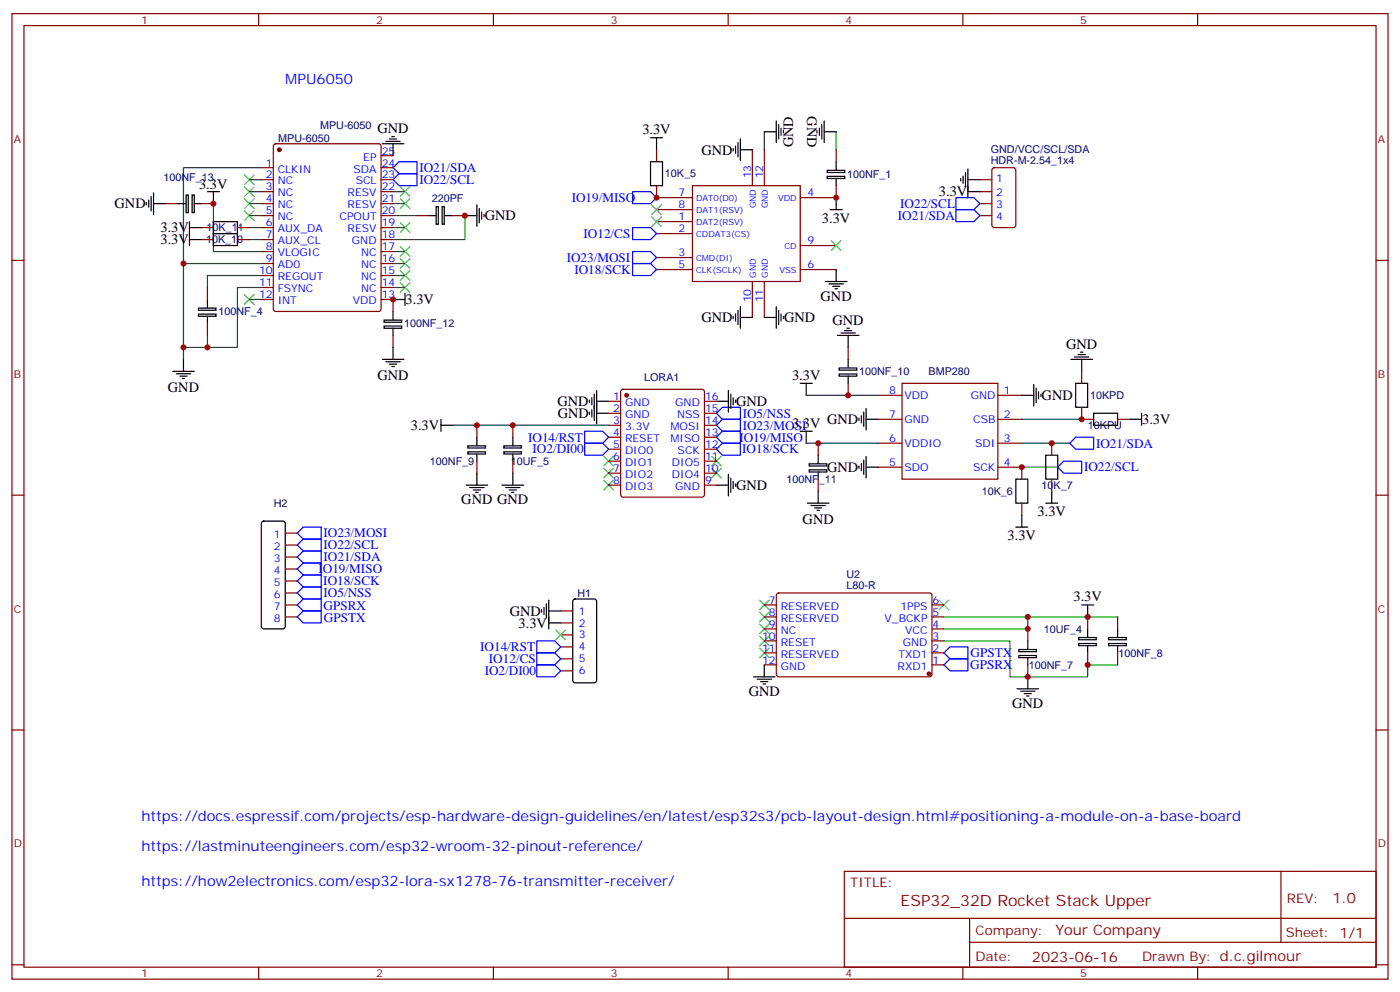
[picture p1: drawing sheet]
<svg xmlns="http://www.w3.org/2000/svg" width="412mm" height="292mm" viewBox="0 0 412 292" stroke-linecap="round" stroke-linejoin="round" font-family="sans-serif">
<g fill="none" stroke="#870000" stroke-width=".35">
<path d="M3.5 4h405.4v284.4h-405.4zM7.1 7.5h398.2v277.3h-398.2zM76.2 4v3.5M145.3 4v3.5M214.5 4v3.5M283.6 4v3.5M352.8 4v3.5M48.8 60h3.5M59.3 60h3.6M77 52.9h3.5M77 56.4h3.5M77 60h3.5"/>
<path d="M77 49.4h3.5M80.7 42.5l.5-.2h30.3l.7 .5 .1 48.2-.5 .7h-30.6l-.6-.4-.1-48.3zM112.3 52.9h3.5M112.3 56.4h3.5M112.3 60h3.5M112.3 49.4h3.5M112.3 45.9h3.5M193.4 54.7v3.5h10.6M193.4 44.1v3.5M204 54.7h31.7v28.2h-31.7zM221.6 44.1v10.6M225.1 44.1v10.6"/>
<path d="M246.3 54.7v3.5h-10.6M246.3 44.1v3.5M288.6 52.9h3.6M288.6 56.4h3.6M288.6 60h3.6M292.4 49.6l.5-.2h5.6l.7 .4v16.5l-.4 .7h-5.9l-.7-.4v-16.5zM3.5 76.7h3.6M59.3 67h3.6M59.3 70.6h3.6M69.9 67h3.5M69.9 70.6h3.5M77 63.5h3.5"/>
<path d="M77 67h3.5M77 70.6h3.5M77 74.1h3.5M77 77.6h3.5M112.3 63.5h3.5M112.3 67h3.5M112.3 70.6h3.5M112.3 74.1h3.5M112.3 77.6h3.5M122.8 63.5h3.6M133.4 63.5h3.5M193.4 65.3h10.6"/>
<path d="M193.4 68.8h10.6M193.4 75.8h10.6M193.4 79.4h10.6M193.4 61.7h10.6M235.7 79.4h10.6M235.7 72.3h10.6M288.6 63.5h3.6M405.3 76.7h3.6M61.1 84.7v3.5M61.1 95.3v3.5M77 81.1h3.5M77 84.7h3.5"/>
<path d="M77 88.2h3.5M112.3 81.1h3.5M112.3 84.7h3.5M112.3 88.2h3.5v3.5M115.8 98.8v3.5M221.6 82.9v10.6M225.1 82.9v10.6M179.3 118.2h3.5M183 114.9l.5-.2h23.3l.5 .2 .2 .5v30.3l-.2 .5-.5 .2h-23.3l-.5-.2-.2-.5v-30.3zM207.5 118.2h3.5M249.8 102.3v3.5M249.8 112.9v3.5"/>
<path d="M258.7 116.4h7M265.7 112.9h28.2v28.2h-28.2zM293.9 116.4h7.1M318.6 119.9v3.6h3.6M318.6 109.4v3.5M140.5 125.2v3.6M140.5 135.8v3.5M151.1 125.2v3.6M151.1 135.8v3.5M179.3 121.7h3.5M179.3 125.2h3.5M179.3 128.8h3.5"/>
<path d="M179.3 132.3h3.5M179.3 135.8h3.5M179.3 139.3h3.5M207.5 121.7h3.5M207.5 125.2h3.5M207.5 128.8h3.5M207.5 132.3h3.5M207.5 135.8h3.5M207.5 139.3h3.5M241 130.5v3.6M258.7 123.5h7M258.7 130.5h7"/>
<path d="M258.7 137.6h7M293.9 123.5h7.1M293.9 130.5h7.1M293.9 137.6h7.1v3.5M309.8 130.5v3.6M329.2 123.5h3.5M3.5 145.8h3.6M84 157h3.6M179.3 142.9h3.5M207.5 142.9h3.5M241 141.1v3.5M301 148.2v3.5"/>
<path d="M309.8 141.1v3.5M405.3 145.8h3.6M84 178.2h3.6M84 160.5h3.6M84 164h3.6M84 167.6h3.6M84 171.1h3.6M84 174.6h3.6M165.2 179.9h3.5M225.1 178.2h3.6M228.9 174.8l.5-.2 44.7 .1 .4 .6v23.6l-.7 .4h-44.7l-.4-.7v-23.3zM274.5 178.2h3.6"/>
<path d="M84 181.7h3.6M165.2 183.4h3.5M165.2 187h3.5M165.2 190.5h3.5M165.2 194h3.5M165.2 197.6h3.5M225.1 195.8h3.6M225.1 192.3h3.6M225.1 188.7h3.6M225.1 185.2h3.6M225.1 181.7h3.6M274.5 195.8h3.6"/>
<path d="M274.5 192.3h3.6M274.5 188.7h3.6M274.5 185.2h3.6M274.5 181.7h3.6M302.8 185.2v3.5M302.8 195.8v3.5M320.4 181.7v3.5M320.4 192.3v3.5M329.2 181.7v3.5M329.2 192.3v3.5M3.5 215h3.6M405.3 215h3.6"/>
<path d="M248.7 256.6h156.6v28.2h-156.6zM377.3 256.6v20.9M248.7 270.5h156.5M285.6 277.5h119.6M285.6 270.5v14.1M3.5 284.1h3.6M76.2 284.8v3.6M145.3 284.8v3.6M214.5 284.8v3.6M283.6 284.8v3.6M352.8 284.8v3.6M405.3 284.1h3.6"/>
</g>
<g fill="none" stroke="#000" stroke-width=".35">
<path d="M225.1 38.8h3.6M228.7 35.6v6.4M229.4 36.7v4.2M230.1 37.7v2.2M230.8 38.5v.7M240.7 38.5v.7M241.4 37.7v2.2M242.1 36.7v4.2M242.8 38.8h3.5M242.8 35.6v6.4M43.1 59.6v.7M43.8 58.9v2.1"/>
<path d="M44.5 57.9v4.2M45.2 60h3.6M45.2 56.8v6.3M52.3 60h2.5M54.8 57.4h.7v5.2h-.7zM56.6 57.4h.6v5.2h-.6zM57.2 60h2.1M61.1 56.4h3.5M62.9 56.4v3.6M112.6 42.3h6.4M113.7 41.6h4.2M114.7 40.9h2.1"/>
<path d="M115.4 40.2h.7M115.8 42.3v3.6M191.6 47.6h3.6v7.1h-3.6zM191.6 40.6h3.6M193.4 40.6v3.5M216 43.7v.8M216.7 43v2.2M217.4 42v4.2M218.1 40.9v6.4M218.1 44.1h3.5M243.7 50.2h5.1v.6h-5.1zM243.7 51.9h5.1v.7h-5.1z"/>
<path d="M246.3 47.6v2.5M246.3 52.6v2.1M246.3 58.2v3.5M283 52.6v.7M283.7 51.9v2.1M284.4 50.8v4.2M285.1 52.9h3.5M285.1 49.7v8.5M285.1 56.4h3.5M55.8 67h3.5M55.8 65.3v7M55.8 70.6h3.5"/>
<path d="M62.9 68.8h7v3.5h-7zM62.9 65.3h7v3.5h-7zM126.4 63.5h2.1M128.5 60.9h.6v5.1h-.6zM130.2 60.9h.7v5.1h-.7zM131 63.5h2.4M136.9 63.5h3.6M140.5 60.3v6.4M141.2 61.4v4.2M141.9 62.4v2.2M142.6 63.1v.8M244.5 61.7h3.6"/>
<path d="M246.3 79.4v3.5M58.5 90.7h5.1v.7h-5.1zM58.5 92.5h5.1v.6h-5.1zM61.1 88.2v2.5M61.1 93.1v2.2M113.1 94.3h5.2v.6h-5.2zM113.1 96h5.2v.7h-5.2zM115.8 88.2h3.5M115.8 91.7v2.5M115.8 96.7v2.1M119.3 86.4v3.6M216 93.1v.7"/>
<path d="M216.7 92.4v2.1M217.4 91.4v4.2M218.1 93.5h3.5M218.1 90.3v6.4M225.1 93.5h3.6M228.7 90.3v6.4M229.4 91.4v4.2M230.1 92.4v2.1M230.8 93.1v.7M243.1 82.9h6.4M244.2 83.6h4.2M245.3 84.3h2.1"/>
<path d="M246 85h.7M246.7 98.8h6.3M247.7 98.1h4.3M248.8 97.4h2.1M249.5 96.7h.7M249.8 98.8v3.5M50.9 109.4h6.3M51.9 110.1h4.3M53 110.8h2.1M53.7 111.5h.7M54 105.8v3.6M112.6 105.8h6.4"/>
<path d="M113.7 106.5h4.2M114.7 107.2h2.1M115.4 108h.7M115.8 102.3v3.5M173.6 117.8v.7M174.3 117.1v2.1M175 116.1v7.7M175.8 115v9.9M175.8 118.2h3.5M211 118.2h3.6M214.6 115v6.4M215.3 116.1v4.2"/>
<path d="M216 117.1v2.1M216.7 117.8v.7M235.7 112.9h3.6M237.5 112.9v3.5M247.2 108.4h5.2v.6h-5.2zM247.2 110.1h5.2v.7h-5.2zM249.8 105.8v2.5M249.8 110.8v2.1M301 116.4h3.5M304.5 113.2v6.4M305.2 114.3v4.2M305.9 115.4v2.1"/>
<path d="M306.6 116.1v.7M315.5 105.8h6.3M316.5 105.1h4.2M316.9 112.9h3.5v7h-3.5zM317.6 104.4h2.1M318.3 103.7h.7M318.6 105.8v3.6M129.9 125.2h3.5M129.9 123.5v3.5M137.8 131.3h5.2v.6h-5.2zM137.8 133.1h5.2v.6h-5.2zM140.5 128.8v2.4"/>
<path d="M140.5 133.7v2.1M140.5 139.3v3.6M148.4 131.3h5.2v.6h-5.2zM148.4 133.1h5.2v.6h-5.2zM151.1 128.8v2.4M151.1 133.7v2.1M151.1 139.3v3.6M173.6 121.4v.7M174.3 120.6v2.2M175.8 121.7h3.5M214.6 139.7v6.3M235.7 127h3.6"/>
<path d="M237.5 127v3.5M238.4 136.6h5.2v.6h-5.2zM238.4 138.4h5.2v.6h-5.2zM241 134.1v2.4M241 139v2.1M253 123.1v.7M253 137.2v.7M253.7 122.4v2.1M253.7 136.5v2.1M254.4 121.4v4.2M254.4 135.5v4.2M255.1 123.5h3.6"/>
<path d="M255.1 120.3v6.3M255.1 134.4v6.4M255.1 137.6h3.6M308 134.1h3.6v7h-3.6zM322.2 121.7h7v3.5h-7zM332.7 123.5h3.6M336.3 121.7v3.5M77.2 153.7l.5-.2h5.6l.5 .2 .2 .5v30.3l-.2 .5-.5 .2h-5.6l-.5-.2-.2-.5v-30.3zM137.3 142.9h6.4M138.4 143.6h4.2M139.4 144.3h2.1M140.1 145h.7"/>
<path d="M147.9 142.9h6.3M148.9 143.6h4.3M150 144.3h2.1M150.7 145h.7M211 142.9h3.6M215.3 140.8v4.2M216 141.8v2.1M216.7 142.5v.7M237.8 148.2h6.4M238.9 148.9h4.2M240 149.6h2.1M240.7 150.3h.7"/>
<path d="M241 144.6v3.6M299.2 141.1h3.6v7.1h-3.6zM299.2 155.2h3.6M301 151.7v3.5M308 148.2h3.6M309.8 144.6v3.6M159.5 179.6v.7M160.2 178.9v2.1M160.9 177.8v4.2M161.6 176.7v8.5M161.6 179.9h3.6M168.9 176.6l.5-.2h5.6l.7 .4 .1 23.6-.5 .6-5.9 .1-.6-.5-.1-23.5z"/>
<path d="M318.6 178.2h3.6M320.4 178.2v3.5M161.6 183.4h3.6M222 199.3h6.3M225.1 195.8v3.5M300.1 191.3h5.2v.6h-5.2zM300.1 193h5.2v.7h-5.2zM302.8 188.7v2.5M302.8 193.7v2.1M302.8 199.3v3.5M317.7 187.7h5.2v.7h-5.2zM317.7 189.5h5.2v.6h-5.2z"/>
<path d="M320.4 185.2v2.5M320.4 190.1v2.2M326.6 187.7h5.2v.7h-5.2zM326.6 189.5h5.2v.6h-5.2zM329.2 185.2v2.5M329.2 190.1v2.2M223 200h4.3M224.1 200.7h2.1M224.8 201.4h.7M299.6 202.8h6.3M300.6 203.6h4.3M301.7 204.3h2.1"/>
<path d="M302.4 205h.7"/>
</g>
<g fill="none" stroke="#008700" stroke-width=".35">
<path d="M225.1 38.8v5.3M246.3 38.8v5.3M62.9 60v14.1h14.1M73.4 52.9h3.6M73.4 56.4h3.6M73.4 60h3.6M77 49.4h-23v28.2M115.8 56.4h3.5M115.8 60h3.5M73.4 63.5h3.6M73.4 67h3.6M73.4 70.6h3.6"/>
<path d="M77 77.6h-23v28.2M115.8 63.5h7M115.8 67h3.5M115.8 74.1h3.5M115.8 77.6h3.5M136.9 63.5v7.1h-21.1M61.1 98.8v3.5h-7.1M73.4 88.2h3.6M77 81.1h-15.9v3.6M77 84.7h-7.1v17.6h-8.8M115.8 81.1h3.5M115.8 84.7h3.5"/>
<path d="M237.5 116.4h21.2M133.4 125.2h45.9M237.5 130.5h21.2M301 137.6h10.6M301 130.5h14.1M301 123.5h17.6M278.1 188.7h19.4v10.6h22.9v-3.5h8.8M278.1 181.7h51.1M302.8 181.7v3.5h-24.7"/>
</g>
<g fill="none" stroke="#3c3" stroke-width=".35">
<path d="M72 51.5l2.9 2.8M72 55l2.9 2.9M72 58.6l2.9 2.8M74.9 51.5l-2.9 2.8M74.9 55l-2.9 2.9M74.9 58.6l-2.9 2.8M117.9 55l2.8 2.9M117.9 58.6l2.8 2.8M120.7 55l-2.8 2.9M120.7 58.6l-2.8 2.8M72 62.1l2.9 2.8M74.9 62.1l-2.9 2.8"/>
<path d="M117.9 65.6l2.8 2.8M117.9 72.7l2.8 2.8M117.9 76.2l2.8 2.8M117.9 79.7l2.8 2.9M120.7 65.6l-2.8 2.8M120.7 72.7l-2.8 2.8M120.7 76.2l-2.8 2.8M120.7 79.7l-2.8 2.9M192 63.9l2.8 2.8M192 60.3l2.8 2.8M194.8 63.9l-2.8 2.8M194.8 60.3l-2.8 2.8"/>
<path d="M244.9 70.9l2.8 2.8M247.7 70.9l-2.8 2.8M72 86.8l2.9 2.8M74.9 86.8l-2.9 2.8M117.9 83.3l2.8 2.8M120.7 83.3l-2.8 2.8M177.9 137.9l2.8 2.9M177.9 134.4l2.8 2.8M180.7 137.9l-2.8 2.9M180.7 134.4l-2.8 2.8M209.6 137.9l2.8 2.9M209.6 134.4l2.8 2.8"/>
<path d="M212.4 137.9l-2.8 2.9M212.4 134.4l-2.8 2.8M177.9 141.5l2.8 2.8M180.7 141.5l-2.8 2.8M223.7 176.7l2.9 2.9M226.6 176.7l-2.9 2.9M276.6 176.7l2.9 2.9M279.5 176.7l-2.9 2.9M163.8 185.6l2.8 2.8M166.6 185.6l-2.8 2.8M223.7 180.3l2.9 2.8M223.7 183.8l2.9 2.8"/>
<path d="M223.7 187.3l2.9 2.8M223.7 190.9l2.9 2.8M226.6 180.3l-2.9 2.8M226.6 183.8l-2.9 2.8M226.6 187.3l-2.9 2.8M226.6 190.9l-2.9 2.8"/>
</g>
<g fill="none" stroke="#00f" stroke-width=".35">
<path d="M117.5 51.2h5.3v3.5h-5.3l-1.7-1.8zM117.5 47.6h5.3v3.6h-5.3l-1.7-1.8zM186.3 56.4h5.3l1.8 1.8-1.8 1.8h-5.3zM281.6 58.2h5.3l1.7 1.8-1.7 1.7h-5.3zM186.3 74.1h5.3l1.8 1.7-1.8 1.8h-5.3zM186.3 77.6h5.3l1.8 1.8-1.8 1.7h-5.3zM186.3 67h5.3l1.8 1.8-1.8 1.8h-5.3zM281.6 61.7h5.3l1.7 1.8-1.7 1.8h-5.3zM172.2 130.5h5.3l1.8 1.8-1.8 1.8h-5.3zM172.2 127h5.3l1.8 1.8-1.8 1.7h-5.3zM211 125.2l1.8-1.7h5.3v3.5h-5.3zM211 121.7l1.8-1.8h5.3v3.6h-5.3z"/>
<path d="M212.8 130.5h5.3v3.6h-5.3l-1.8-1.8zM212.8 127h5.3v3.5h-5.3l-1.8-1.7zM313.3 135.8h5.3v3.5h-5.3l-1.7-1.7zM316.9 128.8h5.3v3.5h-5.3l-1.8-1.8zM87.6 157l1.7-1.8h5.3v3.5h-5.3zM89.3 158.7h5.3v3.6h-5.3l-1.7-1.8zM87.6 178.2l1.7-1.8h5.3v3.5h-5.3zM89.3 172.9h5.3v3.5h-5.3l-1.7-1.8zM89.3 169.3h5.3v3.6h-5.3l-1.7-1.8zM89.3 165.8h5.3v3.5h-5.3l-1.7-1.7zM89.3 162.3h5.3v3.5h-5.3l-1.7-1.8zM87.6 181.7l1.7-1.8h5.3v3.5h-5.3z"/>
<path d="M158.1 195.8h5.3l1.8 1.8-1.8 1.7h-5.3zM158.1 188.7h5.3l1.8 1.8-1.8 1.8h-5.3zM158.1 192.3h5.3l1.8 1.7-1.8 1.8h-5.3zM278.1 192.3l1.7-1.8h5.3v3.5h-5.3zM279.8 194h5.3v3.6h-5.3l-1.7-1.8z"/>
</g>
<g fill="#870000" stroke="#870000" stroke-width=".35">
<circle cx="273.6" cy="198.4" r=".53"/>
<circle cx="184.6" cy="116.4" r=".53"/>
<circle cx="82.3" cy="44.1" r=".53"/>
</g>
<g fill="#c00">
<circle cx="302.8" cy="199.3" r=".88"/>
<circle cx="320.4" cy="181.7" r=".88"/>
<circle cx="302.8" cy="181.7" r=".88"/>
<circle cx="318.6" cy="123.5" r=".88"/>
<circle cx="301" cy="137.6" r=".88"/>
<circle cx="309.8" cy="130.5" r=".88"/>
<circle cx="193.4" cy="58.2" r=".88"/>
<circle cx="61.1" cy="102.3" r=".88"/>
<circle cx="54" cy="102.3" r=".88"/>
<circle cx="54" cy="77.6" r=".88"/>
<circle cx="246.3" cy="58.2" r=".88"/>
<circle cx="249.8" cy="116.4" r=".88"/>
<circle cx="241" cy="130.5" r=".88"/>
<circle cx="140.5" cy="125.2" r=".88"/>
<circle cx="136.9" cy="63.5" r=".88"/>
<circle cx="151.1" cy="125.2" r=".88"/>
<circle cx="320.4" cy="195.8" r=".88"/>
<circle cx="302.8" cy="185.2" r=".88"/>
<circle cx="115.8" cy="88.2" r=".88"/>
<circle cx="62.9" cy="60" r=".88"/>
</g>
<text font-size="4.6" fill="#800" x="265.3" y="266.7">ESP32_32D Rocket Stack Upper</text>
<g font-size="4.2" fill="#00f">
<text x="84" y="24.7">MPU6050</text>
<text x="41.7" y="241.7">https://docs.espressif.com/projects/esp-hardware-design-guidelines/en/latest/esp32s3/pcb-layout-design.html#positioning-a-module-on-a-base-board</text>
<text x="41.7" y="250.5">https://lastminuteengineers.com/esp32-wroom-32-pinout-reference/</text>
<text x="41.7" y="261.1">https://how2electronics.com/esp32-lora-sx1278-76-transmitter-receiver/</text>
</g>
<g font-size="4.2">
<text x="237.8" y="34.2" transform="rotate(90 237.8 34.2)">GND</text>
<text x="111.2" y="39.2">GND</text>
<text x="189.2" y="39.5">3.3V</text>
<text x="206.7" y="45.6">GND</text>
<text x="233.7" y="43.4" transform="rotate(-90 233.7 43.4)">GND</text>
<text x="58.6" y="55.7">3.3V</text>
<text x="276.6" y="57.9">3.3V</text>
<text x="33.8" y="61.4">GND</text>
<text x="142.8" y="64.9">GND</text>
<text x="242.1" y="65.7">3.3V</text>
<text x="47.3" y="68.4">3.3V</text>
<text x="47.3" y="72">3.3V</text>
<text x="119.5" y="89.6">3.3V</text>
<text x="241.7" y="88.5">GND</text>
<text x="206.6" y="95">GND</text>
<text x="231" y="95">GND</text>
<text x="245.3" y="95.6">GND</text>
<text x="314" y="102.6">GND</text>
<text x="111.2" y="111.8">GND</text>
<text x="233.3" y="111.8">3.3V</text>
<text x="49.5" y="115.4">GND</text>
<text x="164.2" y="119.6">GND</text>
<text x="216.9" y="119.6">GND</text>
<text x="306.8" y="117.9">GND</text>
<text x="164.3" y="123.1">GND</text>
<text x="233.3" y="125.9">3.3V GND</text>
<text x="336.4" y="124.9">3.3V</text>
<text x="121" y="126.7">3.3V</text>
<text x="243.7" y="139.1">GND</text>
<text x="135.9" y="148.5">GND GND</text>
<text x="216.9" y="144.3">GND</text>
<text x="236.4" y="154.2">GND</text>
<text x="305.6" y="152.1">3.3V</text>
<text x="296.8" y="159.1">3.3V</text>
<text x="316.2" y="177">3.3V</text>
<text x="150.2" y="181.3">GND</text>
<text x="152.8" y="184.9">3.3V</text>
<text x="220.6" y="205">GND</text>
<text x="298.2" y="208.5">GND</text>
</g>
<g font-size="4.2" fill="#800">
<text x="392.5" y="265.9">1.0</text>
<text x="310.9" y="275.4">Your Company</text>
<text x="304" y="283.2">2023-06-16</text>
</g>
<g font-size="3.9" fill="#00f">
<text x="123.5" y="50.7">IO21/SDA</text>
<text x="123.5" y="54.2">IO22/SCL</text>
<text x="168.4" y="59.5">IO19/MISO</text>
<text x="264.5" y="64.8">IO21/SDA</text>
<text x="265.2" y="61.3">IO22/SCL</text>
<text x="171.9" y="70">IO12/CS</text>
<text x="166.9" y="77.1">IO23/MOSI</text>
<text x="169.2" y="80.7">IO18/SCK</text>
<text x="218.8" y="123">IO5/NSS</text>
<text x="155.6" y="130">IO14/RST</text>
<text x="217.8" y="130.1">IO19/MISO</text>
<text x="218.8" y="126.5">IO23/MOSI</text>
<text x="322.9" y="131.8">IO21/SDA</text>
<text x="156.9" y="133.5">IO2/DI00</text>
<text x="218.6" y="133.5">IO18/SCK</text>
<text x="319.3" y="138.8">IO22/SCL</text>
<text x="95.3" y="161.8">IO22/SCL</text>
<text x="95.3" y="158.3">IO23/MOSI</text>
<text x="95.3" y="165.3">IO21/SDA</text>
<text x="93.8" y="168.8">IO19/MISO</text>
<text x="95.2" y="172.4">IO18/SCK</text>
<text x="95.3" y="179.7">GPSRX</text>
<text x="95.3" y="175.9">IO5/NSS</text>
<text x="95.4" y="183.2">GPSTX</text>
<text x="141.5" y="191.8">IO14/RST</text>
<text x="144" y="195.3">IO12/CS</text>
<text x="285.8" y="197.1">GPSRX</text>
<text x="285.9" y="193.5">GPSTX</text>
<text x="142.8" y="198.8">IO2/DI00</text>
</g>
<g font-size="3.9" fill="#800">
<text x="250.5" y="261.2">TITLE:</text>
<text x="379.1" y="265.9">REV:</text>
<text x="287.4" y="275.4">Company:</text>
<text x="378.7" y="276">Sheet: 1/1</text>
<text x="287.4" y="283.1">Date:</text>
<text x="336.4" y="283.2">Drawn By: d.c.gilmour</text>
</g>
<g font-size="3.2" fill="#800">
<text x="41.6" y="7">1</text>
<text x="110.8" y="7">2</text>
<text x="179.9" y="7">3</text>
<text x="249.1" y="7">4</text>
<text x="318.2" y="7">5</text>
<text x="4.1" y="42.1">A</text>
<text x="405.9" y="42.1">A</text>
<text x="4.1" y="111.3">B</text>
<text x="405.9" y="111.3">B</text>
<text x="4.1" y="180.4">C</text>
<text x="405.9" y="180.4">C</text>
<text x="4.1" y="249.5">D</text>
<text x="405.9" y="249.5">D</text>
<text x="41.6" y="287.8">1</text>
<text x="110.8" y="287.8">2</text>
<text x="179.9" y="287.8">3</text>
<text x="249.1" y="287.8">4</text>
<text x="318.2" y="287.8">5</text>
</g>
<g font-size="3.2" fill="#000080">
<text x="82" y="41.7">MPU-6050</text>
<text x="94.3" y="38">MPU-6050</text>
<text x="291.8" y="45.2">GND/VCC/SCL/SDA</text>
<text x="48.1" y="53.2">100NF_13</text>
<text x="195.9" y="52.2">10K_5</text>
<text x="249.6" y="52.3">100NF_1</text>
<text x="291.8" y="48.3">HDR-M-2.54_1x4</text>
<text x="127.2" y="59.4">220PF</text>
<text x="60.7" y="71.7">10K_10</text>
<text x="60.8" y="68.2">10K_11</text>
<text x="64.3" y="92.9">100NF_4</text>
<text x="119" y="96.4">100NF_12</text>
<text x="189.8" y="112.3">LORA1</text>
<text x="253.1" y="110.5">100NF_10</text>
<text x="273.5" y="110.5">BMP280</text>
<text x="321.1" y="117.5">10KPD</text>
<text x="320.5" y="126.4">10KPU</text>
<text x="126.6" y="137">100NF_9</text>
<text x="150.5" y="137">10UF_5</text>
<text x="231.7" y="142.3">100NF_11</text>
<text x="80.7" y="149.2">H2</text>
<text x="289.2" y="145.8">10K_6</text>
<text x="306.8" y="144">10K_7</text>
<text x="249.4" y="173.3">L80-R</text>
<text x="249.4" y="170.3">U2</text>
<text x="170.1" y="175.8">H1</text>
<text x="307.5" y="186.3">10UF_4</text>
<text x="303" y="196.9">100NF_7</text>
<text x="329.5" y="193.4">100NF_8</text>
</g>
<g font-size="3.2" fill="#00f">
<text x="107" y="47.3">EP</text>
<text x="112.4" y="45.5">25</text>
<text x="78.3" y="49">1</text>
<text x="78.3" y="52.6">2</text>
<text x="81.8" y="50.8">CLKIN</text>
<text x="104.2" y="50.8">SDA</text>
<text x="112.4" y="52.6">23</text>
<text x="112.4" y="49">24</text>
<text x="221.3" y="52.6" transform="rotate(-90 221.3 52.6)">13</text>
<text x="224.8" y="52.6" transform="rotate(-90 224.8 52.6)">12</text>
<text x="293.5" y="53.6">1</text>
<text x="78.3" y="56.1">3</text>
<text x="78.3" y="59.6">4</text>
<text x="81.8" y="54.3">NC</text>
<text x="81.8" y="57.9">NC</text>
<text x="102.4" y="57.9">RESV</text>
<text x="104.8" y="54.3">SCL</text>
<text x="112.4" y="59.6">21</text>
<text x="112.4" y="56.1">22</text>
<text x="199.8" y="57.9">7</text>
<text x="237.8" y="57.9">4</text>
<text x="293.5" y="57.9">2</text>
<text x="78.3" y="63.1">5</text>
<text x="81.8" y="61.4">NC</text>
<text x="81.8" y="64.9">NC</text>
<text x="100" y="64.9">CPOUT</text>
<text x="102.4" y="61.4">RESV</text>
<text x="112.4" y="63.1">20</text>
<text x="199.8" y="64.9">1</text>
<text x="199.8" y="61.4">8</text>
<text x="293.5" y="61.4">3</text>
<text x="293.5" y="64.9">4</text>
<text x="78.3" y="66.7">6</text>
<text x="78.3" y="70.2">7</text>
<text x="81.8" y="68.4">AUX_DA</text>
<text x="81.8" y="72">AUX_CL</text>
<text x="102.4" y="68.4">RESV</text>
<text x="103.7" y="72">GND</text>
<text x="112.4" y="70.2">18</text>
<text x="112.4" y="66.7">19</text>
<text x="199.8" y="68.4">2</text>
<text x="237.8" y="72">9</text>
<text x="78.3" y="73.7">8</text>
<text x="78.3" y="77.3">9</text>
<text x="81.8" y="75.5">VLOGIC</text>
<text x="106.4" y="75.5">NC</text>
<text x="112.4" y="77.3">16</text>
<text x="112.4" y="73.7">17</text>
<text x="199.8" y="75.5">3</text>
<text x="76.3" y="80.8">10</text>
<text x="81.8" y="79">AD0</text>
<text x="81.8" y="82.6">REGOUT</text>
<text x="106.4" y="82.6">NC</text>
<text x="106.4" y="79">NC</text>
<text x="112.4" y="80.8">15</text>
<text x="199.8" y="79">5</text>
<text x="237.8" y="79">6</text>
<text x="76.3" y="84.3">11</text>
<text x="76.3" y="87.8">12</text>
<text x="81.8" y="86.1">FSYNC</text>
<text x="81.8" y="89.6">INT</text>
<text x="103.9" y="89.6">VDD</text>
<text x="106.4" y="86.1">NC</text>
<text x="112.4" y="87.8">13</text>
<text x="112.4" y="84.3">14</text>
<text x="221.3" y="89.1" transform="rotate(-90 221.3 89.1)">10</text>
<text x="224.8" y="89.1" transform="rotate(-90 224.8 89.1)">11</text>
<text x="180.6" y="117.8">1</text>
<text x="184.1" y="119.6">GND</text>
<text x="198.9" y="119.6">GND</text>
<text x="207.7" y="117.8">16</text>
<text x="261.9" y="116.1">8</text>
<text x="266.4" y="117.5">VDD</text>
<text x="285.9" y="117.5">GND</text>
<text x="295.7" y="116.1">1</text>
<text x="180.6" y="121.4">2</text>
<text x="180.6" y="124.9">3</text>
<text x="184.1" y="123.1">GND</text>
<text x="199.5" y="123.1">NSS</text>
<text x="207.7" y="124.9">14</text>
<text x="207.7" y="121.4">15</text>
<text x="261.9" y="123.1">7</text>
<text x="266.4" y="124.5">GND</text>
<text x="286.7" y="124.5">CSB</text>
<text x="295.7" y="123.1">2</text>
<text x="180.6" y="128.4">4</text>
<text x="180.6" y="131.9">5</text>
<text x="184.1" y="126.6">3.3V</text>
<text x="184.1" y="130.2">RESET</text>
<text x="197.5" y="130.2">MISO</text>
<text x="197.5" y="126.6">MOSI</text>
<text x="207.7" y="131.9">12</text>
<text x="207.7" y="128.4">13</text>
<text x="261.9" y="130.2">6</text>
<text x="266.4" y="131.6">VDDIO</text>
<text x="287.3" y="131.6">SDI</text>
<text x="295.7" y="130.2">3</text>
<text x="180.6" y="135.5">6</text>
<text x="184.1" y="133.7">DIO0</text>
<text x="184.1" y="137.2">DIO1</text>
<text x="197.9" y="137.2">DIO5</text>
<text x="199.6" y="133.7">SCK</text>
<text x="207.7" y="135.5">11</text>
<text x="261.9" y="137.2">5</text>
<text x="295.7" y="137.2">4</text>
<text x="180.6" y="139">7</text>
<text x="180.6" y="142.5">8</text>
<text x="184.1" y="140.8">DIO2</text>
<text x="197.9" y="140.8">DIO4</text>
<text x="207.7" y="142.5">9</text>
<text x="207.7" y="139">10</text>
<text x="266.4" y="138.6">SDO</text>
<text x="286.6" y="138.6">SCK</text>
<text x="184.1" y="144.3">DIO3</text>
<text x="198.9" y="144.3">GND</text>
<text x="80.7" y="158.4">1</text>
<text x="80.7" y="161.9">2</text>
<text x="80.7" y="165.5">3</text>
<text x="80.7" y="169">4</text>
<text x="80.7" y="172.5">5</text>
<text x="80.7" y="176">6</text>
<text x="80.7" y="179.6">7</text>
<text x="226.5" y="177.8">7</text>
<text x="230" y="179.6">RESERVED</text>
<text x="265.2" y="179.6">1PPS</text>
<text x="274.7" y="177.8">6</text>
<text x="80.7" y="183.1">8</text>
<text x="170.5" y="181">1</text>
<text x="170.5" y="184.5">2</text>
<text x="226.5" y="181.3">8</text>
<text x="226.5" y="184.9">9</text>
<text x="230" y="183.1">RESERVED</text>
<text x="260.5" y="183.1">V_BCKP</text>
<text x="274.7" y="184.9">4</text>
<text x="274.7" y="181.3">5</text>
<text x="170.5" y="188">3</text>
<text x="170.5" y="191.6">4</text>
<text x="224.5" y="188.4">10</text>
<text x="224.5" y="191.9">11</text>
<text x="230" y="186.6">NC</text>
<text x="230" y="190.1">RESET</text>
<text x="265.9" y="190.1">GND</text>
<text x="266.6" y="186.6">VCC</text>
<text x="274.7" y="191.9">2</text>
<text x="274.7" y="188.4">3</text>
<text x="170.5" y="195.1">5</text>
<text x="224.5" y="195.4">12</text>
<text x="230" y="193.7">RESERVED</text>
<text x="230" y="197.2">GND</text>
<text x="264.4" y="197.2">RXD1</text>
<text x="264.6" y="193.7">TXD1</text>
<text x="274.7" y="195.4">1</text>
<text x="170.5" y="198.6">6</text>
</g>
<g font-size="2.5" fill="#00f">
<text x="205" y="59.3">DAT0(D0)</text>
<text x="229.2" y="59.3">VDD</text>
<text x="205" y="62.8">DAT1(RSV)</text>
<text x="222.7" y="61.4" transform="rotate(-90 222.7 61.4)">GND</text>
<text x="226.2" y="61.4" transform="rotate(-90 226.2 61.4)">GND</text>
<text x="205" y="66.3">DAT2(RSV)</text>
<text x="205" y="69.9">CDDAT3(CS)</text>
<text x="205" y="76.9">CMD(DI)</text>
<text x="231" y="73.4">CD</text>
<text x="205" y="80.4">CLK(SCLK)</text>
<text x="222.7" y="81.8" transform="rotate(-90 222.7 81.8)">GND</text>
<text x="226.2" y="81.8" transform="rotate(-90 226.2 81.8)">GND</text>
<text x="229.6" y="80.4">VSS</text>
</g>
</svg>
